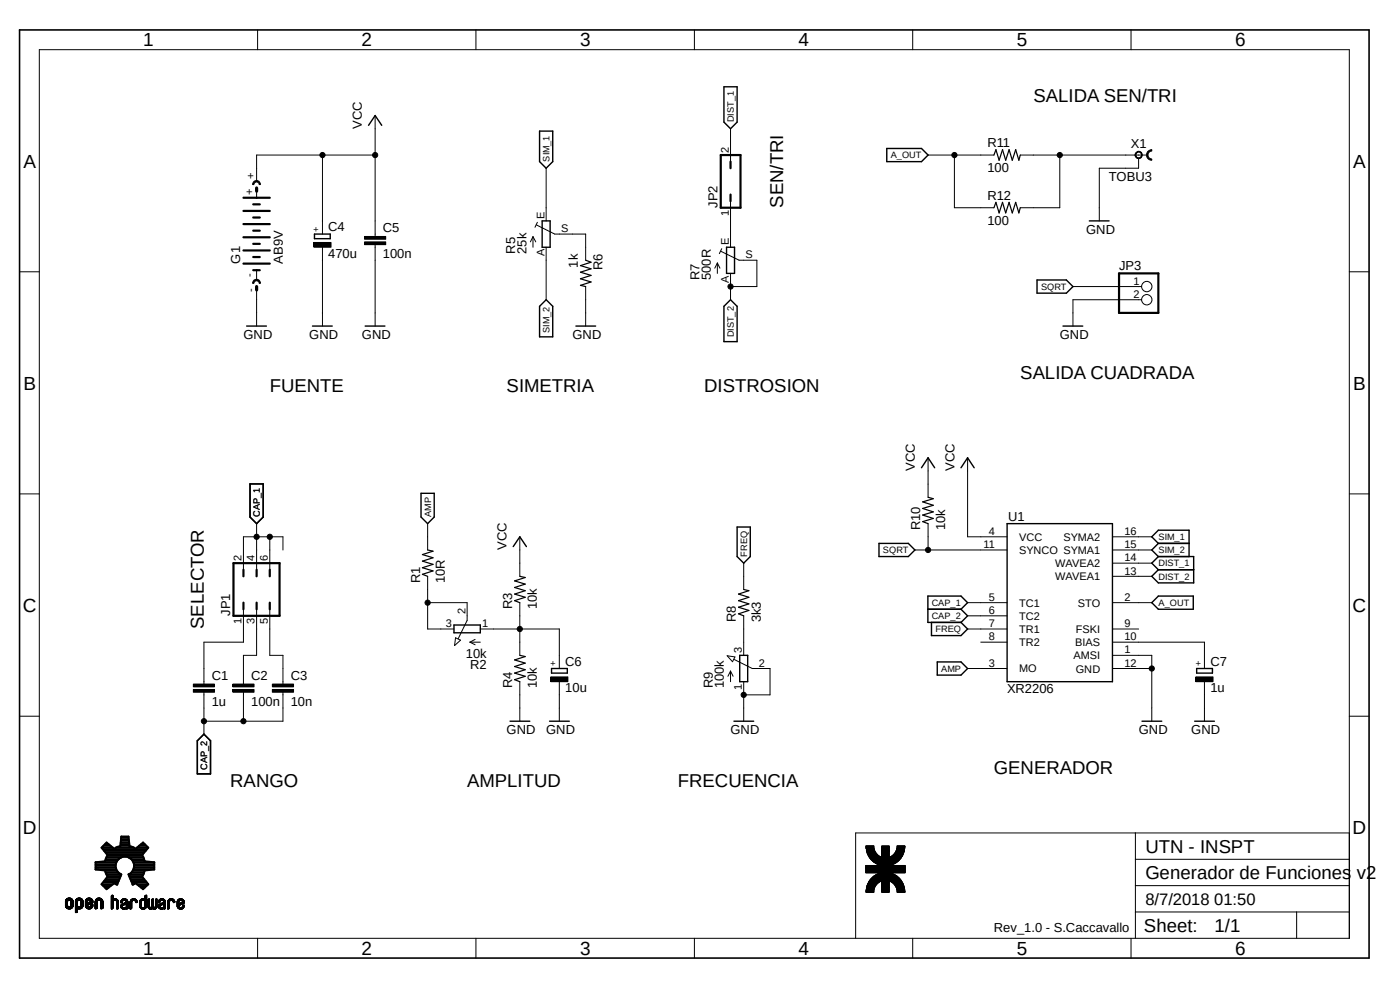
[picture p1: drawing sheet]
<svg xmlns="http://www.w3.org/2000/svg" width="297mm" height="210mm" viewBox="0 0 297 210" stroke-linecap="round" stroke-linejoin="round" font-family="sans-serif">
<path d="M3.6 6l289.9 197.9M293.5 6l-289.9 197.9" fill="none" stroke="#fff" stroke-width=".21"/>
<g fill="none" stroke="#000" stroke-width=".3">
<path d="M153.6 18.4h2.8v7.5l-1.4 1.4-1.4-1.4zM78.2 26.6l1.4-2.1 1.4 2.1M114.5 27.8h2.8v6.5l-1.4 1.4-1.4-1.4zM188.1 31.5h7.4l1.4 1.4-1.4 1.4h-7.4zM66.7 49.7h3.4v.9h-3.4zM115 46.9h1.7v5.6h-1.7zM154.1 52.5h1.7v5.5h-1.7zM220 59.4h6.2l1.4 1.4-1.4 1.4h-6.2zM231.1 46.9h4.2M52.3 69.2h4.2M66.3 69.2h4.2M77.5 69.2h4.2"/>
<path d="M115.9 63.6l1.4 1.4v6.5h-2.8v-6.5zM122.2 69.2h4.2M153.6 65l1.4-1.4 1.4 1.4v7.5h-2.8zM225.5 69.2h4.2M195.5 99.2l1.4-2.1 1.4 2.1M203.9 99.2l1.4-2.1 1.4 2.1M53 102.7h2.8v7l-1.4 1.4-1.4-1.4zM89.3 104.6h2.8v5.1l-1.4 1.4-1.4-1.4zM108.9 116l1.4-2.1 1.4 2.1M156.4 111.8h2.8v6.3l-1.4 1.4-1.4-1.4zM186.5 115.3h6.2l1.4 1.4-1.4 1.4h-6.2zM213.7 111.1h22.3v33.5h-22.3z"/>
<path d="M245.7 118.1h7.5v5.6h-7.5l-1.4-1.4 1.4-1.4M245.7 115.3h6.6M245.7 115.3l-1.4-1.4 1.4-1.4h6.6v5.6M245.7 115.3l-1.4 1.4 1.4 1.4M245.7 118.1l-1.4 1.4 1.4 1.4M96.3 132.6h5.6v1.6h-5.6zM156.9 139h1.7v5.6h-1.7zM196.8 129.2h7.1M197.6 132v2.8h6.3l1.4-1.4-1.4-1.4M203.9 129.2l1.4-1.4-1.4-1.4h-7.1v5.6h7.1M203.9 129.2l1.4 1.4-1.4 1.4M245.7 126.4h7.5v2.8h-7.5l-1.4-1.4z"/>
<path d="M245.7 120.9h7.5M41.9 157.1l1.4-1.4 1.4 1.4v7.1h-2.8zM108.2 153h4.2M116.6 153h4.2M117 141.8h3.4v1h-3.4zM155.7 153h4.2M198.8 140.4h5.1l1.4 1.4-1.4 1.4h-5.1zM242.3 153h4.2M253.4 153h4.2M253.9 141.8h3.3v1h-3.3z"/>
</g>
<g fill="none" stroke="#000" stroke-width=".21">
<path d="M8.3 10.5h278v188.6h-278zM54.7 6.3v4.2M101 6.3v4.2M147.3 6.3v4.2M193.6 6.3v4.2M239.9 6.3v4.2M53.9 38.4a.83 .83 0 0 1 .9 0 .83 .83 0 0 1 .4 .8h-.2a.57 .57 0 0 0-.6-.6 .57 .57 0 0 0-.6 .6h-.2v-.2zM68.4 32.9v16.8M79.6 24.5v25.7M79.6 32.9h-25.2v5.6M115.9 35.7v11.2M155 27.3v7"/>
<path d="M196.9 32.9h14M202.5 32.9v11.2h8.4M216.5 32.9h26.7M224.8 32.9v11.2h-8.3M241.1 32.3a.77 .77 0 0 1 1.2 .3 .77 .77 0 0 1-.6 1.1 .77 .77 0 0 1-.9-.8h.2a.62 .62 0 0 1 .7-.7 .62 .62 0 0 1 .4 1 .62 .62 0 0 1-1.1-.1v-.2h-.2zM241.6 33.6v2.1h-8.4v11.2M243.5 32.1l.7-.4h.1v.3a.85 .85 0 0 0-.8 .9 .85 .85 0 0 0 .8 .8v.3a1.12 1.12 0 0 1-1-.7 1.12 1.12 0 0 1 .2-1.2zM4.1 57.7h4.2M53.9 59.4a.83 .83 0 0 1 .9-.1 .83 .83 0 0 1 .4 .8h-.2a.57 .57 0 0 0-.6-.6 .57 .57 0 0 0-.6 .6h-.2v-.2zM54.4 40.6v1.4M54.4 57.3v2.1M66.6 51.4h3.6v1.1h-3.6z"/>
<path d="M68.4 52.5v16.7M77.3 51.3h4.5v.6h-4.5zM77.3 50.2h4.5v.6h-4.5zM79.6 51.9v17.3M113.1 50.2v2.3M113.1 50.2l-.6 1.1M113.1 50.2l.6 1.1M113.8 47.7l3.9 2h6.5v5.5M114 47.2l-.5 1M115.9 52.5v11.1M152.2 55.8v2.2M152.2 55.8l-.6 1.1"/>
<path d="M152.2 55.8l.5 1.1M152.9 53.3l3.9 1.9h3.8v5.6h-5.6M153.1 52.7l-.5 1.1M155 42.7v9.8M155 58v5.6M286.3 57.7h4.1M54.4 60.8v8.4M124.2 60.8v8.4M227.6 60.8h14.6M242.2 63.6h-14.6v5.6M196.9 97.1v8.4M205.3 97.1v16.8h8.4"/>
<path d="M4.1 104.8h4.2M54.4 111.1v9.8M57.2 113.9v7M60 116.7v-2.8h-8.4v7M90.7 111.1v5.6M110.3 113.9v8.4M157.8 119.5v5.6M194.1 116.7h19.6M196.9 111.1v5.6M236 113.9h8.3M236 116.7h8.3M236 119.5h8.3"/>
<path d="M286.3 104.8h4.1M51.6 129.2v7h-8.3v9M54.4 129.2v9.8h-2.8v6.2M57.2 129.2v9.8h2.8v6.2M90.7 127.8h8.4v3.8l-1.9 3.9M90.7 122.3v11.1h5.6M96.6 135.3l1.1 .5-1.3 1.1zM99.7 136.2h2.2M99.7 136.2l1.1 .6M100.8 135.6l-1.1 .6M101.9 133.4h16.8v8.4M110.3 127.8v11.2"/>
<path d="M154.3 139.1l1.6 .3-.5 1zM155.7 139.9l3.9 1.9h3.8v5.6h-5.6M157.8 130.6v8.4M205.3 127.8h8.4M205.3 130.6h8.4M205.3 133.4h8.4M208.1 136.2h5.6M236 139h8.3v14M236 127.8h8.3M236 133.4h5.6M236 136.2h19.5v5.6M236 122.3h8.3"/>
<path d="M4.1 151.9h4.2M41 146.3h4.5v.6h-4.5zM41 145.1h4.5v.6h-4.5zM43.3 146.8v8.9M49.4 146.3h4.5v.6h-4.5zM49.4 145.1h4.5v.6h-4.5zM51.6 146.8v6.2M57.8 146.3h4.5v.6h-4.5zM57.8 145.1h4.5v.6h-4.5zM60 146.8v6.2h-16.7M110.3 144.6v8.4M116.8 143.6h3.7v1h-3.7z"/>
<path d="M118.7 144.6v8.4M155 142.4v2.2M155 142.4l-.6 1.1M155 142.4l.5 1.1M157.8 144.6v8.4M205.3 141.8h8.4M236 141.8h8.3M253.7 143.6h3.6v1h-3.6zM255.5 144.6v8.4M286.3 151.9h4.1M183.7 180h1.7M183.7 179.9h1.7"/>
<path d="M183.7 179.8l1.7 .1M183.7 179.8h1.7M183.7 179.7h1.7M183.7 179.6h1.7M183.7 179.5h1.7M187.1 180h1.5M187.1 179.9h1.5M187.1 179.8h1.5M187.1 179.7h1.5M187.1 179.6h1.5M187.1 179.5h1.5M190.3 180h1.6"/>
<path d="M190.3 179.9h1.6M190.3 179.8h1.6M190.3 179.7h1.7M190.3 179.6h1.7M190.3 179.5h1.7M190.3 179.5h1.6M240.9 176.7v22.4M286.3 176.7h-104.8v22.4M13.9 192.2h.5M13.9 192.1h.4M13.9 192h.4M13.9 191.9h.4"/>
<path d="M13.9 191.8h.4M13.9 191.7h.4M13.9 191.6h.4M13.9 191.5h.4M13.9 191.4h.4M13.9 191.3h.4M13.9 192.4h.7M13.9 192.3h.6M13.9 192.2l.5 .1M13.9 191.1h.5M14 192.4h1.4M14 192.4h.6"/>
<path d="M14 190.9h1.4M14 192.5h1.4M14 190.8h1.4M14.1 190.8h1.2M14.1 192.6h1.2M14.1 190.7h1.1M14.2 190.7h1M14.2 192.7h1M14.2 190.6h1M14.3 192.7h.8M14.3 190.6h.8M14.4 192.8h.6"/>
<path d="M14.4 191.2h-.5M14.5 192.8h.4M14.5 190.5h.4M14.6 191h-.7M14.8 192.4h.6M14.8 191h.7M14.9 192.4h.6M14.9 192.3h.6M14.9 191.1h.6M15 192.3h.5M15 191.1h.5M15 192.2h.5"/>
<path d="M15 191.2h.5M15.1 192.1h.4M15.1 192h.4M15.1 191.9h.4M15.1 191.8h.4M15.1 191.7h.4M15.1 191.6h.4M15.1 191.5h.4M15.1 191.4h.4M15.1 191.3h.4M16 193.6h.2M16 193.5h.3"/>
<path d="M16 193.4h.4M16 193.3h.4M16 193.2h.4M16 193.1h.4M16 193h.4M16 192.9h.4M16 192.8h.4M16 192.8h1.1M16 192.7h1.2M16 192.7h1.3M16 192.6h1.4M16 192.5h1.4"/>
<path d="M16 192.4h1.5M16 192.4h.7M16 192.4h.6M16 192.3h.6M16 192.2h.5M16 192.2h.4M16 192.1h.4M16 192h.4M16 191.9h.4M16 191.8h.4M16 191.7h.4M16 191.6h.4"/>
<path d="M16 191.5h.4M16 191.4h.4M16 191.3h.4M16 191.2h.4M16 191.1h.5M16 191.1h.6M16.1 190.9h1.4M16.1 190.8h1.4M16.2 190.8h1.2M16.3 190.7h1.1M16.3 190.7h1M16.3 190.6h.9"/>
<path d="M16.4 193.5h-.4M16.4 190.6h.8M16.6 192.8h.4M16.6 191h-.6M16.6 190.5h.4M16.9 192.4h.6M16.9 191h.7M17 192.4h.6M17.1 192.3h.5M17.1 191.1h.5M17.1 192.2h.5M17.1 191.2h.5"/>
<path d="M17.2 192.1h.4M17.2 192h.4M17.2 191.9h.4M17.2 191.8h.4M17.2 191.7h.4M17.2 191.6h.4M17.2 191.5h.4M17.2 191.4h.4M17.2 191.3h.4M17.4 192.6l-1.4 .1M18.1 192.4h.7M18.1 192.3h.6"/>
<path d="M18.1 192.2l.5 .1M18.1 192.2h.5M18.1 192.2h.4M18.1 192.1h.4M18.1 192h.6M18.1 191.9h.7M18.1 191.9h.8M18.1 191.8h1.1M18.1 191.7h1.2M18.1 191.7h1.3M18.1 191.6h1.5M18.1 191.5h.4"/>
<path d="M18.1 191.4h.4M18.1 191.3h.4M18.1 191.2h.5M18.1 191.1h.5M18.1 191.1h.6M18.2 192.4h.6M18.2 190.9h1.4M18.2 192.5h1.4M18.2 190.8h1.4M18.3 192.6h1.2M18.3 190.8h1.3M18.4 190.7h1.1"/>
<path d="M18.4 190.7h1M18.4 192.7h.9M18.5 190.6h.8M18.5 192.7h.8M18.6 192.8h.6M18.6 191.5h1.1M18.7 192l-.6 .1M18.7 192.8h.4M18.8 191.5h.9M18.8 190.5h.2M18.8 191h-.7M18.8 191.4h.9"/>
<path d="M19 192.4h.6M19 191h.7M19 191.3h.7M19.1 192.4h.5M19.1 191.8l-1 .1M19.1 191.3h.6M19.1 192.3h.6M19.1 191.1h.6M19.2 192.3h.5M19.2 191.1h.5M19.2 192.2h.5M19.2 191.3h.5"/>
<path d="M19.2 191.2h.5M19.3 192.2h.4M19.3 192.1h.4M19.3 192h.4M19.3 191.9h.4M19.4 191.9h.3M19.5 191.9h.2M19.6 191.6h-1.5M19.6 192.4l-1.4 .1M19.6 191.8v.1M20.2 192.7h.3M20.2 192.7h.4"/>
<path d="M20.2 192.6h.4M20.2 192.5h.4M20.2 192.4h.4M20.2 192.3h.4M20.2 192.2h.4M20.2 192.1h.4M20.2 192h.4M20.2 191.9h.4M20.2 191.8h.4M20.2 191.7h.4M20.2 191.6h.4M20.2 191.5h.4"/>
<path d="M20.2 191.4h.4M20.2 191.3h.4M20.2 191.2h.5M20.2 192.8h.2M20.2 191.1h.5M20.3 192.8h.1M20.3 190.9h1.4M20.4 190.8h1.3M20.4 190.8h1.2M20.4 190.7h1.1M20.5 190.7h1M20.5 190.6h1"/>
<path d="M20.6 190.6h.8M20.8 190.5h.4M20.9 191h-.6M21.1 191h.7M21.3 191.1h.5M21.4 192.8h.2M21.4 192.7h.3M21.4 192.7h.4M21.4 192.6h.4M21.4 192.5h.4M21.4 192.4h.4M21.4 192.3h.4"/>
<path d="M21.4 192.2h.4M21.4 192.1h.4M21.4 192h.4M21.4 191.9h.4M21.4 191.8h.4M21.4 191.7h.4M21.4 191.6h.4M21.4 191.5h.4M21.4 191.4h.4M21.4 191.3h.4M21.4 191.2h.4M21.8 192.6l-.4 .1"/>
<path d="M23.6 192.8h.1M23.6 192.8h.3M23.6 192.7h.3M23.6 192.6h.4M23.6 192.5h.4M23.6 192.4h.4M23.6 192.3h.4M23.6 192.2h.4M23.6 192.1h.4M23.6 192h.4M23.6 191.9h.4M23.6 191.8h.4"/>
<path d="M23.6 191.7h.4M23.6 191.6h.4M23.6 191.5h.4M23.6 191.4h.4M23.6 191.3h.4M23.6 191.1h.4M23.6 191.1h.5M23.6 191.1h.6M23.6 191h1.4M23.6 190.9h1.4M23.6 190.9h1.3M23.6 190.8h1.3"/>
<path d="M23.6 190.8h1.2M23.6 190.7h.4M23.6 190.6h.4M23.6 190.5h.4M23.6 190.4h.4M23.6 190.3h.4M23.6 190.2h.4M23.6 190.1h.4M23.6 190h.4M23.7 190h.3M23.7 189.9h.3M24 192.6l-.4 .1"/>
<path d="M24 191.2h-.4M24.1 190.7h.6M24.1 190.7h.5M24.6 191.1h.5M24.7 191.1h.4M24.7 191.2h.4M24.8 192.8h.1M24.8 192.8h.3M24.8 192.7h.3M24.8 192.6h.3M24.8 192.5h.3M24.8 192.4h.3"/>
<path d="M24.8 192.3h.3M24.8 192.2h.3M24.8 192.1h.3M24.8 192h.3M24.8 191.9h.3M24.8 191.8h.3M24.8 191.7h.3M24.8 191.6h.3M24.8 191.5h.3M24.8 191.4h.3M24.8 191.3h.3M24.8 192.8v.1"/>
<path d="M25.6 192.4h.4M25.6 192.3h.4M25.6 192.2h.4M25.6 191.5h.3M25.6 191.4h.3M25.6 191.3h.3M25.7 192.5h.5M25.7 192.4h.3M25.7 192.2h.3M25.7 192.1h.3M25.7 191.5h.1M25.7 191.3h.3"/>
<path d="M25.7 191.1h.3M25.7 192.6h.9M25.7 192h.6M25.7 191.1h.4M25.7 191.9h.7M25.7 191.9h.8M25.7 191h1.4M25.8 192.7h.8M25.8 190.9h1.2M25.8 190.9h1.1M25.9 192.7h.7M25.9 190.8h1"/>
<path d="M25.9 192.8h.7M25.9 191.8h1.2M25.9 190.8h.9M26 192.2l-.4 .1M26 192.8h.6M26 191.2h-.3M26 191.7h1.1M26 190.7h.7M26.1 191.7h1M26.1 190.7h.5M26.2 192l-.5 .1M26.2 192.9h.1"/>
<path d="M26.2 191.6h.9M26.3 192.5h.2M26.4 192.9h.1M26.4 191.6h.7M26.5 191.5h.6M26.6 191.1h.5M26.6 191.5h.5M26.7 191.1h.4M26.7 191.4h.4M26.7 191.2h.4M26.8 192.8h.2M26.8 192.8h.3"/>
<path d="M26.8 192.7h.3M26.8 192.6h.3M26.8 192.5h.3M26.8 192.4h.3M26.8 192.3h.3M26.8 192.2h.3M26.8 192.1h.3M26.8 192h.3M26.8 191.9h.3M26.8 191.3h.3M27.1 191.8l-1.3 .1M27.6 192.8h.2"/>
<path d="M27.6 192.8h.3M27.6 192.7h.3M27.6 192.6h.3M27.6 192.5h.3M27.6 192.4h.3M27.6 192.3h.3M27.6 192.2h.3M27.6 192.1h.3M27.6 192h.3M27.6 191.9h.3M27.6 191.8h.3M27.6 191.7h.3"/>
<path d="M27.6 191.6h.3M27.6 191.5h.3M27.6 191.4h.3M27.6 191.3h.3M27.6 191.3h.4M27.6 192.8v.1M27.6 191.1h.5M27.7 191.1h.4M27.7 191.1h.5M27.8 190.9h1.2M27.8 190.9h1.1M27.9 190.8h1"/>
<path d="M27.9 190.8h.9M28 191.2h-.4M28.1 190.7h.6M28.1 190.7h.5M28.6 191.1h.4M28.7 191.1h.4M28.7 191.1h.3M28.7 191.2h.4M28.7 191.3h.4M28.8 191.4h.3M28.8 191.3h.3M28.8 191.5h.2"/>
<path d="M29 191h-1.3M29.6 192.2h.3M29.6 192.1h.3M29.6 192h.3M29.6 191.9h.3M29.6 191.8h.3M29.6 191.7h.3M29.6 191.6h.3M29.6 191.5h.3M29.6 191.4h.3M29.6 191.3h.3M29.6 192.4h.4"/>
<path d="M29.6 192.3h.4M29.6 192.2l.4 .1M29.7 192.4l.4 .1M29.7 192.4h.3M29.7 191.1h.3M29.7 191.1h.4M29.7 192.5h.6M29.8 192.6h1.1M29.8 192.6h1.2M29.8 190.9h1.3M29.8 192.7h1.1M29.8 190.8h1.3"/>
<path d="M29.9 190.8h1.2M29.9 192.7h.9M30 192.8h.8M30 191.2h-.4M30.1 192.8h.5M30.1 190.7h.5M30.3 192.9h.1M30.4 192.9h.1M30.4 192.5h.6M30.6 192.5h.4M30.6 191.1h.5M30.7 192.4h.4"/>
<path d="M30.7 191.2h.4M30.7 191.1h.4M30.7 192.3h.4M30.8 192.2h.3M30.8 192.1h.3M30.8 192h.3M30.8 191.9h.3M30.8 191.8h.3M30.8 191.7h.3M30.8 191.6h.3M30.8 191.5h.3M30.8 191.4h.3"/>
<path d="M30.8 191.3h.3M30.8 190.7h.3M30.8 190.6h.3M30.8 190.5h.3M30.8 190.4h.3M30.8 190.3h.3M30.8 190.2h.3M30.8 190.1h.3M30.8 190h.3M30.9 189.9h.2M31.1 191h-1.4M31.4 192.4h.4"/>
<path d="M31.4 192.4h.3M31.4 192.3h.3M31.4 192.2h.3M31.4 192.1h.3M31.4 192h.3M31.4 191.9h.3M31.4 191.8h.3M31.4 191.7h.3M31.4 191.6h.3M31.4 191.5h.3M31.4 191.4h.3M31.4 191.3h.3"/>
<path d="M31.4 191.2h.3M31.4 191.1h.3M31.4 191h.3M31.4 190.9h.3M31.4 190.8h.3M31.5 192.6h1.7M31.5 192.5h1.8M31.5 192.7h1.6M31.6 192.7h1.5M31.6 190.7h.1M31.6 192.8h1.5M31.7 192.8h.5"/>
<path d="M32 192.9h.1M32.1 192.5h.5M32.2 192.4h.4M32.2 192.3h.3M32.2 192.2h.3M32.2 192.1h.3M32.2 192h.3M32.2 191.9h.3M32.2 191.8h.3M32.2 191.7h.3M32.2 191.6h.3M32.2 191.5h.3"/>
<path d="M32.2 191.4h.3M32.2 191.3h.3M32.2 191.2h.3M32.2 191.1h.3M32.2 191h.3M32.2 190.9h.3M32.2 190.8h.3M32.3 190.7h.2M32.4 190.7h.1M32.5 192.8h.5M32.9 192.4h.4M32.9 192.3h.4"/>
<path d="M33 192.2h.3M33 192.1h.3M33 192h.3M33 191.9h.3M33 191.8h.3M33 191.7h.3M33 191.6h.3M33 191.5h.3M33 191.4h.3M33 191.3h.3M33 191.2h.3M33 191.1h.3"/>
<path d="M33 191h.3M33 190.9h.3M33 190.8h.3M33.1 190.7h.2M33.2 190.7h.1M33.6 192.4h.4M33.6 192.3h.4M33.6 192.2h.4M33.6 192.4l.4 .1M33.6 192.1h.4M33.6 191.5h.1M33.6 191.5h.2"/>
<path d="M33.6 191.3h.3M33.6 191.3h.4M33.7 192.6h.8M33.7 192.5h.8M33.7 192h.5M33.7 191.1h.3M33.7 191.1h.4M33.7 192.6l.9 .1M33.7 191.9h.7M33.7 191h1.3M33.7 191.9h.8M33.8 192.7h.8"/>
<path d="M33.8 190.9h1.1M33.9 192.8h.7M33.9 190.8h1M33.9 191.8h1.2M33.9 191.4h-.3M33.9 190.8h.9M34 192.8h.5M34 191.2h-.4M34 191.7h1.1M34 190.7h.7M34.1 191.7h1M34.1 190.7h.5"/>
<path d="M34.2 192.9h.1M34.2 192l-.6 .1M34.2 191.6h.9M34.3 192.9h.1M34.4 191.6h.7M34.5 191.5h.6M34.6 191.1h.4M34.6 191.5h.5M34.6 191.1h.5M34.7 191.8l-.9 .1M34.7 191.1h.4M34.7 191.4h.4"/>
<path d="M34.7 191.2h.4M34.8 191.8h.3M34.8 191.3h.3M34.8 192.8h.1M34.8 192.8h.2M34.8 192.7h.3M34.8 192.6h.3M34.8 192.5h.3M34.8 192.4h.3M34.8 192.3h.3M34.8 192.2h.3M34.8 192.1h.3"/>
<path d="M34.8 192h.3M34.8 191.9h.3M35.6 192.8h.1M35.6 192.8h.3M35.6 192.7h.3M35.6 192.6h.3M35.6 192.5h.3M35.6 192.4h.3M35.6 192.3h.3M35.6 192.2h.3M35.6 192.1h.3M35.6 192h.3"/>
<path d="M35.6 191.9h.3M35.6 191.8h.3M35.6 191.7h.3M35.6 191.6h.3M35.6 191.5h.3M35.6 191.4h.3M35.6 191.3h.3M35.6 191.2h.4M35.6 191.1h.4M35.6 192.8v.1M35.6 191.1h.5M35.7 191h1.3"/>
<path d="M35.7 190.9h1.2M35.8 190.9h1.1M35.8 190.8h1M35.9 190.8h.9M36 190.7h.7M36.1 190.7h.5M36.6 191.1h.4M36.7 191.1h.3M36.7 191.2h.4M36.7 191.3h.4M36.8 191.5h.2M37.1 191.4h-.3"/>
<path d="M37.6 192.4h.4M37.6 192.3h.4M37.6 192.2h.3M37.6 192.1h.4M37.6 192h.6M37.6 191.9h.7M37.6 191.9h.8M37.6 191.8h1.1M37.6 191.7h1.2M37.6 191.7h.3M37.6 191.6h.3M37.6 191.5h.3"/>
<path d="M37.6 191.4h.3M37.6 191.3h.3M37.6 191.2h.4M37.6 192.4l.5 .1M37.6 191.1h.4M37.6 191.1h.5M37.7 192.5h.6M37.7 191.1h.4M37.7 191h1.3M37.7 192.6h1.2M37.8 192.6h1.1M37.8 190.9h1.1"/>
<path d="M37.8 192.7h1M37.8 190.8h1.1M37.8 190.8h1M37.9 192.7h.9M37.9 192.8h.8M38 192.8h.7M38 190.7h.7M38.1 191.7h.8M38.1 190.7h.5M38.1 192l-.5 .1M38.3 192.9h.1M38.4 191.6h.7"/>
<path d="M38.4 192.9h.1M38.4 192.5h.5M38.4 191.5h.7M38.5 191.5h.6M38.6 191.1h.4M38.6 191.8l-1 .1M38.6 191.4h.5M38.7 192.4h.3M38.7 191.1h.3M38.7 192.3h.4M38.7 191.2h.4M38.7 192.2h.4"/>
<path d="M38.7 191.3h.4M38.8 192.2h.3M38.8 192.1h.3M39 192h.1M39 192.4l-.4 .1M39 191.6h-.9M54.7 199.1v4.1M101 199.1v4.1M147.3 199.1v4.1M183.7 185.2h8.3M183.7 185.1h8.3M183.7 185h8.3"/>
<path d="M183.7 184.9h8.3M183.7 184.8h8.3M183.7 184.7h8.3M183.7 184.6h8.3M183.7 184.5h8.3M183.7 184.4h8.3M183.7 184.3h8.3M183.7 184.2h8.3M183.7 184.1h8.3M183.7 184h8.3M183.7 183.9h8.3M183.7 183.8h8.3"/>
<path d="M183.7 183.7h8.3M183.7 183.6h8.3M183.7 189.3h1.7M183.7 189.2h1.7M183.7 189.1h1.7M183.7 189h1.7M183.7 188.9h1.7M183.7 188.8h1.7M183.8 188.8h1.6M183.8 188.7h1.6M183.8 180h1.6M183.8 188.6h1.6"/>
<path d="M183.8 188.6h1.7M183.8 188.5h1.7M183.8 188.4h1.7M183.8 188.3h1.7M183.8 180.5h1.8M183.8 180.4h1.7M183.8 180.3h1.7M183.8 180.2h1.7M183.8 180.1h1.6M183.9 188.2h1.7M183.9 180.6h1.7M183.9 188.1h1.7"/>
<path d="M183.9 180.7h1.8M183.9 188h1.8M183.9 188h1.9M183.9 187.9h1.9M183.9 180.9h1.9M183.9 180.8h1.9M184 187.8h1.8M184 187.7h1.9M184 181h1.9M184 181.1h2M184 181.1h1.9M184.1 187.6h1.9"/>
<path d="M184.1 181.2h2M184.1 187.5h2M184.1 181.3h2.1M184.1 181.3h2M184.1 187.4h2.1M184.1 181.4h2.2M184.2 187.3h2.1M184.2 181.5h2.2M184.2 181.4h2.1M184.2 187.3h2.2M184.2 181.5h2.3M184.3 187.2h2.2"/>
<path d="M184.3 187.1h2.3M184.3 181.7h2.3M184.3 181.6h2.2M184.3 181.7h2.4M184.4 181.7l2.4 .1M184.4 186.9h2.4M184.4 186.9h2.5M184.4 181.9h2.6M184.4 181.8h2.5M184.4 186.9h6.9M184.4 181.9h6.8M184.5 186.8h6.7"/>
<path d="M184.5 186.7h6.6M184.5 182h6.6M184.6 186.7h6.5M184.6 186.6h6.5M184.6 182.1h6.5M184.7 182.2h6.3M184.7 182.3h6.3M184.7 186.5h6.3M184.8 186.4h6.1M184.8 182.3h6.1M184.8 182.4h6M184.9 186.3h5.9"/>
<path d="M184.9 182.5h5.9M185 186.3h5.8M185 182.5h5.8M185 186.2h5.7M185 182.6h5.7M185 182.5h5.7M185.1 186.1h5.5M185.1 186.1h5.4M185.1 182.7h5.4M185.2 186h5.3M185.2 182.8h5.3M185.3 185.9l5.1 .1"/>
<path d="M185.3 185.9h5.1M185.3 182.9h5M185.4 185.8h4.9M185.4 182.9h4.8M185.5 185.8h4.7M185.5 183h4.7M185.5 188.4l-1.7 .1M185.6 188.2l-1.7 .1M185.7 185.7h4.3M185.7 183.1h4.3M185.8 185.6h4.1M185.8 183.2h4.1"/>
<path d="M185.8 183.1h4.1M185.8 187.8l-1.9 .1M185.8 185.5h4.1M185.9 183.2h3.9M186 187.6l-2 .1M186 183.3h3.7M186.1 185.5h3.6M186.1 185.4h3.5M186.2 187.4l-2.1 .1M186.2 183.3h3.3M186.2 185.4h3.3M186.2 183.4h3.2"/>
<path d="M186.3 185.3h3.1M186.4 183.5h2.9M186.4 185.3h2.8M186.5 187.2h-2.3M186.6 185.2h2.5M186.6 183.5h2.5M186.6 183.6h2.5M186.8 187h-2.4M187.1 187.8h1.5M187.1 189.2h1.5M187.1 189.1h1.5M187.1 189h1.5"/>
<path d="M187.1 188.9h1.5M187.1 188.8h1.5M187.1 188.7h1.5M187.1 188.6h1.5M187.1 188.5h1.5M187.1 188.4h1.5M187.1 188.3h1.5M187.1 188.2h1.5M187.1 188.1h1.5M187.1 188h1.5M187.1 187.9h1.5M187.1 187.7h1.5"/>
<path d="M187.1 187.6h1.5M187.1 187.5h1.5M187.1 187.4h1.5M187.1 187.3h1.5M187.1 187.2h1.5M187.1 187.1h1.5M187.1 187h1.5M187.1 186.9h1.5M187.1 181.9h1.5M187.1 181.8h1.5M187.1 181.7h1.5M187.1 181.6h1.5"/>
<path d="M187.1 181.5h1.5M187.1 181.4h1.5M187.1 181.3h1.5M187.1 181.2h1.5M187.1 181.1h1.5M187.1 181h1.5M187.1 180.9h1.5M187.1 180.8h1.5M187.1 180.7h1.5M187.1 180.6h1.5M187.1 180.5h1.5M187.1 180.4h1.5"/>
<path d="M187.1 180.3h1.5M187.1 180.2h1.5M187.1 180.1h1.5M188.6 189.3h-1.5M188.7 186.9h2.6M188.7 181.9h2.6M188.8 181.8h2.5M188.8 186.9h2.5M188.9 187h2.4M189 187.1h2.4M189 181.7h2.4M189.1 181.7h2.3"/>
<path d="M189.1 187.1h2.3M189.2 187.2h2.2M189.2 181.6h2.2M189.2 187.2h2.3M189.3 181.5h2.2M189.4 187.3h2.1M189.4 181.4h2.1M189.4 187.4h2.2M189.5 181.4h2.1M189.5 187.4h2.1M189.6 181.3h2M189.6 187.5h2"/>
<path d="M189.6 181.2h2M189.7 187.5h1.9M189.7 181.2h1.9M189.7 187.6h1.9M189.7 181.1h1.9M189.8 187.7h1.9M189.8 181.1h1.9M189.8 181h1.9M189.9 187.8h1.8M189.9 180.9h1.8M189.9 187.9h1.8M189.9 180.8h1.8"/>
<path d="M189.9 188h1.9M189.9 180.8h1.9M190 188h1.8M190 180.7h1.8M190 188.1h1.8M190.1 188.2h1.8M190.1 188.2h1.7M190.1 188.1h1.7M190.1 180.6h1.7M190.1 180.5h1.8M190.2 188.3h1.7M190.2 180.4h1.7"/>
<path d="M190.2 188.6h1.7M190.2 188.5h1.7M190.2 188.4l1.7 .1M190.2 188.4h1.7M190.2 180.3h1.7M190.2 180.2h1.7M190.2 180.1h1.7M190.2 180h1.7M190.3 188.8h1.6M190.3 188.7h1.6M190.3 189.3h1.7M190.3 189.2h1.7"/>
<path d="M190.3 189.1h1.7M190.3 189h1.7M190.3 189h1.6M190.3 188.9h1.6M190.4 182.8h-5.1M191.2 181.9l-6.7 .1M191.3 181.7l-2.4 .1M191.5 181.5l-2.3 .1M191.9 180.3h-1.7M193.6 199.1v4.1M239.9 199.1v4.1M240.9 193.5h45.4"/>
<path d="M240.9 187.9h45.4M240.9 182.3h45.4M275.1 193.5v5.6"/>
<circle cx="68.4" cy="32.9" r=".55"/>
<circle cx="79.6" cy="32.9" r=".55"/>
<circle cx="202.5" cy="32.9" r=".55"/>
<circle cx="224.8" cy="32.9" r=".55"/>
<circle cx="155" cy="60.8" r=".55"/>
<circle cx="243.3" cy="60.8" r="1.1"/>
<circle cx="243.3" cy="63.6" r="1.1"/>
<circle cx="54.4" cy="113.9" r=".55"/>
<circle cx="57.2" cy="113.9" r=".55"/>
<circle cx="196.9" cy="116.7" r=".55"/>
<circle cx="90.7" cy="127.8" r=".55"/>
<circle cx="110.3" cy="133.4" r=".55"/>
<circle cx="43.3" cy="153" r=".55"/>
<circle cx="51.6" cy="153" r=".55"/>
<circle cx="157.8" cy="147.4" r=".55"/>
<circle cx="244.4" cy="141.8" r=".55"/>
</g>
<path d="M210.9 32.9l.4-1.2 .7 2.3 .7-2.3 .7 2.3 .7-2.3 .7 2.3 .7-2.3 .7 2.3 .3-1.1M124.2 55.2l1.2 .4-2.3 .7 2.3 .7-2.3 .7 2.3 .7-2.3 .7 2.3 .7-2.3 .7 1.1 .3M210.9 44.1l.4-1.2 .7 2.3 .7-2.3 .7 2.3 .7-2.3 .7 2.3 .7-2.3 .7 2.3 .3-1.1M90.7 116.7l1.2 .2-2.3 .7 2.3 .7-2.3 .7 2.3 .7-2.3 .7 2.3 .7-2.3 .7 1.1 .5M196.9 105.5l1.1 .3-2.3 .7 2.3 .7-2.3 .7 2.3 .7-2.3 .7 2.3 .7-2.3 .7 1.2 .4M110.3 122.3l1.1 .2-2.2 .7 2.2 .7-2.2 .7 2.2 .7-2.2 .7 2.2 .7-2.2 .7 1.1 .4M110.3 139l1.1 .3-2.2 .7 2.2 .7-2.2 .7 2.2 .7-2.2 .7 2.2 .7-2.2 .7 1.1 .4M157.8 125.1l1.1 .2-2.2 .7 2.2 .7-2.2 .7 2.2 .7-2.2 .7 2.2 .7-2.2 .7 1.1 .4" fill="none" stroke="#000" stroke-width=".25"/>
<g fill="#000">
<path d="M53.9 38.4a.83 .83 0 0 1 .9 0 .83 .83 0 0 1 .4 .8h-.2a.57 .57 0 0 0-.6-.6 .57 .57 0 0 0-.6 .6h-.2v-.2z" fill-rule="evenodd"/>
<path d="M241.1 32.3a.77 .77 0 0 1 1.2 .3 .77 .77 0 0 1-.6 1.1 .77 .77 0 0 1-.9-.8h.2a.62 .62 0 0 1 .7-.7 .62 .62 0 0 1 .4 1 .62 .62 0 0 1-1.1-.1v-.2h-.2z" fill-rule="evenodd"/>
<path d="M243.5 32.1l.7-.4h.1v.3a.85 .85 0 0 0-.8 .9 .85 .85 0 0 0 .8 .8v.3a1.12 1.12 0 0 1-1-.7 1.12 1.12 0 0 1 .2-1.2z" fill-rule="evenodd"/>
<path d="M66.6 51.4h3.6v1.1h-3.6z" fill-rule="evenodd"/>
<path d="M77.3 51.3h4.5v.6h-4.5z" fill-rule="evenodd"/>
<path d="M77.3 50.2h4.5v.6h-4.5z" fill-rule="evenodd"/>
<path d="M53.9 59.4a.83 .83 0 0 1 .9-.1 .83 .83 0 0 1 .4 .8h-.2a.57 .57 0 0 0-.6-.6 .57 .57 0 0 0-.6 .6h-.2v-.2z" fill-rule="evenodd"/>
<path d="M41 146.3h4.5v.6h-4.5z" fill-rule="evenodd"/>
<path d="M41 145.1h4.5v.6h-4.5z" fill-rule="evenodd"/>
<path d="M49.4 146.3h4.5v.6h-4.5z" fill-rule="evenodd"/>
<path d="M49.4 145.1h4.5v.6h-4.5z" fill-rule="evenodd"/>
<path d="M57.8 146.3h4.5v.6h-4.5z" fill-rule="evenodd"/>
<path d="M57.8 145.1h4.5v.6h-4.5z" fill-rule="evenodd"/>
<path d="M116.8 143.6h3.7v1h-3.7z" fill-rule="evenodd"/>
<path d="M253.7 143.6h3.6v1h-3.6z" fill-rule="evenodd"/>
<circle cx="68.4" cy="32.9" r=".55"/>
<circle cx="79.6" cy="32.9" r=".55"/>
<circle cx="202.5" cy="32.9" r=".55"/>
<circle cx="224.8" cy="32.9" r=".55"/>
<circle cx="155" cy="60.8" r=".55"/>
<circle cx="54.4" cy="113.9" r=".55"/>
<circle cx="57.2" cy="113.9" r=".55"/>
<circle cx="196.9" cy="116.7" r=".55"/>
<circle cx="90.7" cy="127.8" r=".55"/>
<circle cx="110.3" cy="133.4" r=".55"/>
<circle cx="43.3" cy="153" r=".55"/>
<circle cx="51.6" cy="153" r=".55"/>
<circle cx="157.8" cy="147.4" r=".55"/>
<circle cx="244.4" cy="141.8" r=".55"/>
</g>
<path d="M4.1 6.3h286.3v196.9h-286.3z" fill="none" stroke="#000" stroke-width=".34"/>
<g fill="none" stroke="#000" stroke-width=".47">
<path d="M152.9 32.9h4.2v11.2h-4.2zM155 34.3v1.4M51.6 55.9h5.6M51.6 42h5.6M51.6 53.1h5.6M51.6 50.3h5.6M51.6 47.5h5.6M51.6 44.7h5.6M53.7 57.3h1.4M53.7 54.5h1.4M53.7 51.7h1.4M53.7 48.9h1.4"/>
<path d="M53.7 46.1h1.4M53.7 43.3h1.4M155 41.3v1.4M237.4 58h8.3v8.4h-8.3zM49.5 119.5h9.8v11.1h-9.8zM51.6 120.9v1.4M51.6 127.8v1.4M54.4 120.9v1.4M54.4 127.8v1.4M57.2 120.9v1.4M57.2 127.8v1.4"/>
</g>
<path d="M54.4 39.9v.7M54.4 60.8v.7" fill="none" stroke="#000" stroke-width=".68"/>
<g fill="none" stroke="#000" stroke-width=".42">
<path d="M21.6 179.8h2.3M21.9 179.4h1.6M22.3 179.1h.7M24.6 179.8l.9-.3 .2-2h1.6l.2 2 1.3 .5 1.6-1.3 1.1 1.1-1.4 1.6 .6 1.3 2 .2v1.5l-2 .3-.1 .4M24.6 179.8l-.4 .2-1.6-1.3-1.1 1.1 1.3 1.6-.5 1.3-2 .2v1.5l2 .3 .5 1.3-1.3 1.6 1.1 1 1.6-1.2 .6 .3M24.7 179.8h3.6M25.5 179.4h2M25.6 179.1h1.8M25.6 178.7h1.8M25.7 178.4h1.6M25.7 178h1.6M25.7 177.6h1.6"/>
<path d="M29.1 179.8h2.3M29.5 179.4h1.5M30 179.1h.7M20.3 184.4h4.4M20.3 184.1h4.3M20.3 183.7h4.2M20.3 183.3h4.3M20.3 183h4.4M21.6 187.6h2.3M21.8 187.2h3.2M21.8 180.1h9.4M21.9 188h1.6"/>
<path d="M22.1 186.9h3.1M22.1 180.5h8.8M22.3 188.3h.7M22.3 184.7h2.5M22.3 182.6h2.5M22.4 186.5h2.9M22.4 185.1h2.7M22.4 182.3h2.7M22.4 180.8h8.2M22.6 185.5h3.1M22.6 181.9h3.1M22.6 186.2h2.9"/>
<path d="M22.6 181.2h7.7M22.7 185.8h2.9M22.7 181.6h7.5M24.5 183.7l.1 .3M24.6 184a1.87 1.87 0 0 0 1.1 1.5l-.9 2.2M24.7 187.6h.2M25.7 181.9l-.9 .9-.3 .9M25.7 181.9a1.95 1.95 0 0 1 2.7 2.2M27.3 185.5h3.1M27.3 181.9h3.1M27.4 185.8h2.8M27.5 186.2h2.8"/>
<path d="M27.7 186.5h2.9M27.8 186.9h3.1M27.9 185.1h2.7M27.9 182.3h2.7M28 187.2h3.2M28.1 187.6h.2M28.2 184.7h2.5M28.2 182.6h2.5M28.3 184.4h4.4M28.3 183h4.4M28.4 184.1l-.4 .8-.7 .6 .9 2.2 .6-.3 1.6 1.2 1.1-1-1.4-1.6 .5-.9M28.4 184.1h4.3"/>
<path d="M28.4 183.3h4.3M28.4 183.7h4.3M29.1 187.6h2.3M29.5 188h1.5M30 188.3h.7"/>
</g>
<g font-size="4">
<text x="30.4" y="9.9">1</text>
<text x="76.7" y="9.9">2</text>
<text x="123.1" y="9.9">3</text>
<text x="169.4" y="9.9">4</text>
<text x="215.7" y="9.9">5</text>
<text x="262" y="9.9">6</text>
<text x="5" y="35.6">A</text>
<text x="287.1" y="35.6">A</text>
<text x="5" y="82.7">B</text>
<text x="287.1" y="82.7">B</text>
<text x="4.8" y="129.8">C</text>
<text x="286.9" y="129.8">C</text>
<text x="4.8" y="176.9">D</text>
<text x="286.9" y="176.9">D</text>
<text x="30.4" y="202.6">1</text>
<text x="76.7" y="202.6">2</text>
<text x="123.1" y="202.6">3</text>
<text x="169.4" y="202.6">4</text>
<text x="215.7" y="202.6">5</text>
<text x="262" y="202.6">6</text>
</g>
<g font-size="3.9">
<text x="219.2" y="21.7">SALIDA SEN/TRI</text>
<text x="166.2" y="44.1" transform="rotate(-90 166.2 44.1)">SEN/TRI</text>
<text x="57.2" y="83.1">FUENTE</text>
<text x="107.5" y="83.1">SIMETRIA</text>
<text x="149.4" y="83.1">DISTROSION</text>
<text x="216.5" y="80.3">SALIDA CUADRADA</text>
<text x="43.3" y="133.4" transform="rotate(-90 43.3 133.4)">SELECTOR</text>
<text x="48.9" y="166.9">RANGO</text>
<text x="99.1" y="166.9">AMPLITUD</text>
<text x="143.8" y="166.9">FRECUENCIA</text>
<text x="210.9" y="164.1">GENERADOR</text>
<text x="243" y="180.9">UTN - INSPT</text>
<text x="243" y="186.5">Generador de Funciones v2</text>
<text x="242.7" y="197.8">Sheet:</text>
<text x="257.6" y="197.7">1/1</text>
</g>
<text font-size="3.5" x="243" y="192.1">8/7/2018 01:50</text>
<g font-size="2.8">
<text x="76.8" y="27.3" transform="rotate(-90 76.8 27.3)">VCC</text>
<text x="209.5" y="31.2">R11</text>
<text x="239.9" y="31.5">X1</text>
<text x="209.5" y="36.5">100</text>
<text x="235.2" y="38.5">TOBU3</text>
<text x="152.2" y="44.1" transform="rotate(-90 152.2 44.1)">JP2</text>
<text x="209.5" y="47.7">100</text>
<text x="209.5" y="42.4">R12</text>
<text x="69.6" y="49.1">C4</text>
<text x="81.2" y="49.2">C5</text>
<text x="109.3" y="53.8" transform="rotate(-90 109.3 53.8)">R5</text>
<text x="111.7" y="53.8" transform="rotate(-90 111.7 53.8)">25k</text>
<text x="230.4" y="49.7">GND</text>
<text x="50.9" y="55.9" transform="rotate(-90 50.9 55.9)">G1</text>
<text x="60" y="55.9" transform="rotate(-90 60 55.9)">AB9V</text>
<text x="69.6" y="54.7">470u</text>
<text x="81.2" y="54.8">100n</text>
<text x="122.6" y="56.8" transform="rotate(-90 122.6 56.8)">1k</text>
<text x="127.8" y="57.4" transform="rotate(-90 127.8 57.4)">R6</text>
<text x="148.4" y="59.4" transform="rotate(-90 148.4 59.4)">R7</text>
<text x="150.8" y="59.4" transform="rotate(-90 150.8 59.4)">500R</text>
<text x="237.4" y="57.3">JP3</text>
<text x="51.6" y="72">GND</text>
<text x="65.6" y="72">GND</text>
<text x="76.8" y="72">GND</text>
<text x="121.5" y="72">GND</text>
<text x="224.8" y="72">GND</text>
<text x="194.1" y="99.9" transform="rotate(-90 194.1 99.9)">VCC</text>
<text x="202.5" y="99.9" transform="rotate(-90 202.5 99.9)">VCC</text>
<text x="195.2" y="112.5" transform="rotate(-90 195.2 112.5)">R10</text>
<text x="200.5" y="112.5" transform="rotate(-90 200.5 112.5)">10k</text>
<text x="213.9" y="110.5">U1</text>
<text x="107.5" y="116.7" transform="rotate(-90 107.5 116.7)">VCC</text>
<text x="89.1" y="123.7" transform="rotate(-90 89.1 123.7)">R1</text>
<text x="94.4" y="123.7" transform="rotate(-90 94.4 123.7)">10R</text>
<text x="48.9" y="130.6" transform="rotate(-90 48.9 130.6)">JP1</text>
<text x="108.6" y="129.2" transform="rotate(-90 108.6 129.2)">R3</text>
<text x="113.9" y="129.2" transform="rotate(-90 113.9 129.2)">10k</text>
<text x="156.1" y="132" transform="rotate(-90 156.1 132)">R8</text>
<text x="161.4" y="132" transform="rotate(-90 161.4 132)">3k3</text>
<text x="98.8" y="139.6">10k</text>
<text x="99.8" y="141.9">R2</text>
<text x="119.9" y="141.3">C6</text>
<text x="256.8" y="141.3">C7</text>
<text x="44.9" y="149.8">1u</text>
<text x="44.9" y="144.2">C1</text>
<text x="53.3" y="149.8">100n</text>
<text x="53.3" y="144.2">C2</text>
<text x="61.7" y="149.8">10n</text>
<text x="61.7" y="144.2">C3</text>
<text x="108.6" y="146" transform="rotate(-90 108.6 146)">R4</text>
<text x="113.9" y="146" transform="rotate(-90 113.9 146)">10k</text>
<text x="119.9" y="146.9">10u</text>
<text x="151.2" y="146" transform="rotate(-90 151.2 146)">R9</text>
<text x="153.6" y="146" transform="rotate(-90 153.6 146)">100k</text>
<text x="213.7" y="147.1">XR2206</text>
<text x="256.8" y="146.9">1u</text>
<text x="107.5" y="155.8">GND</text>
<text x="115.9" y="155.8">GND</text>
<text x="155" y="155.8">GND</text>
<text x="241.6" y="155.8">GND</text>
<text x="252.7" y="155.8">GND</text>
<text x="210.9" y="197.7">Rev_1.0 - S.Caccavallo</text>
</g>
<g font-size="2.3">
<text x="154.6" y="32.5" transform="rotate(-90 154.6 32.5)">2</text>
<text x="53.7" y="41.3" transform="rotate(-90 53.7 41.3)">+</text>
<text x="54" y="38.1" transform="rotate(-90 54 38.1)">+</text>
<text x="115.5" y="46.4" transform="rotate(-90 115.5 46.4)">E</text>
<text x="154.6" y="45.8" transform="rotate(-90 154.6 45.8)">1</text>
<text x="119.1" y="49.2">S</text>
<text x="154.6" y="52" transform="rotate(-90 154.6 52)">E</text>
<text x="53.7" y="58.7" transform="rotate(-90 53.7 58.7)">-</text>
<text x="115.5" y="54.4" transform="rotate(-90 115.5 54.4)">A</text>
<text x="154.6" y="60" transform="rotate(-90 154.6 60)">A</text>
<text x="158.2" y="54.8">S</text>
<text x="54" y="62" transform="rotate(-90 54 62)">-</text>
<text x="240.5" y="60.4">1</text>
<text x="240.5" y="63.2">2</text>
<text x="209.8" y="113.5">4</text>
<text x="238.6" y="113.5">16</text>
<text x="51.2" y="119.1" transform="rotate(-90 51.2 119.1)">2</text>
<text x="54" y="119.1" transform="rotate(-90 54 119.1)">4</text>
<text x="56.8" y="119.1" transform="rotate(-90 56.8 119.1)">6</text>
<text x="208.6" y="116.3">11</text>
<text x="216.2" y="114.7">VCC</text>
<text x="216.2" y="117.5">SYNCO SYMA1</text>
<text x="225.6" y="114.7">SYMA2</text>
<text x="238.6" y="119.1">14</text>
<text x="238.6" y="116.3">15</text>
<text x="223.8" y="123.1">WAVEA1</text>
<text x="223.8" y="120.3">WAVEA2</text>
<text x="238.6" y="121.9">13</text>
<text x="98.7" y="130.3" transform="rotate(-90 98.7 130.3)">2</text>
<text x="209.8" y="127.5">5</text>
<text x="209.8" y="130.3">6</text>
<text x="216.2" y="128.7">TC1</text>
<text x="216.2" y="131.5">TC2</text>
<text x="228.7" y="128.7">STO</text>
<text x="238.6" y="127.5">2</text>
<text x="51.2" y="132.3" transform="rotate(-90 51.2 132.3)">1</text>
<text x="54" y="132.3" transform="rotate(-90 54 132.3)">3</text>
<text x="56.8" y="132.3" transform="rotate(-90 56.8 132.3)">5</text>
<text x="94.6" y="133">3</text>
<text x="102.3" y="133">1</text>
<text x="209.8" y="133">7</text>
<text x="209.8" y="135.8">8</text>
<text x="216.2" y="134.3">TR1</text>
<text x="216.2" y="137">TR2</text>
<text x="228.1" y="137.1">BIAS</text>
<text x="228.2" y="134.3">FSKI</text>
<text x="238.6" y="133">9</text>
<text x="238.6" y="135.8">10</text>
<text x="157.4" y="138.6" transform="rotate(-90 157.4 138.6)">3</text>
<text x="161" y="141.4">2</text>
<text x="209.8" y="141.4">3</text>
<text x="216.2" y="142.6">MO</text>
<text x="227.8" y="139.9">AMSI</text>
<text x="228.2" y="142.7">GND</text>
<text x="238.6" y="138.6">1</text>
<text x="238.6" y="141.4">12</text>
<text x="157.4" y="146.3" transform="rotate(-90 157.4 146.3)">1</text>
</g>
<g font-size="1.9">
<text x="155.7" y="25.9" transform="rotate(-90 155.7 25.9)">DIST_1</text>
<text x="116.6" y="34.3" transform="rotate(-90 116.6 34.3)">SIM_1</text>
<text x="189" y="33.6">A_OUT</text>
<text x="67.7" y="49.2" transform="rotate(-90 67.7 49.2)">+</text>
<text x="220.9" y="61.5">SQRT</text>
<text x="116.6" y="70.6" transform="rotate(-90 116.6 70.6)">SIM_2</text>
<text x="155.7" y="71.6" transform="rotate(-90 155.7 71.6)">DIST_2</text>
<text x="55.1" y="109.7" transform="rotate(-90 55.1 109.7)">CAP_1</text>
<text x="91.4" y="109.7" transform="rotate(-90 91.4 109.7)">AMP</text>
<text x="158.5" y="118.1" transform="rotate(-90 158.5 118.1)">FREQ</text>
<text x="187.3" y="117.3">SQRT</text>
<text x="245.8" y="114.6">SIM_1</text>
<text x="245.8" y="117.3">SIM_2</text>
<text x="245.8" y="120.1">DIST_1</text>
<text x="245.8" y="122.9">DIST_2</text>
<text x="197.7" y="128.5">CAP_1</text>
<text x="197.7" y="131.3">CAP_2</text>
<text x="245.8" y="128.5">A_OUT</text>
<text x="198.5" y="134.1">FREQ</text>
<text x="118" y="141.4" transform="rotate(-90 118 141.4)">+</text>
<text x="199.7" y="142.5">AMP</text>
<text x="254.9" y="141.4" transform="rotate(-90 254.9 141.4)">+</text>
<text x="43.9" y="163.4" transform="rotate(-90 43.9 163.4)">CAP_2</text>
</g>
</svg>
